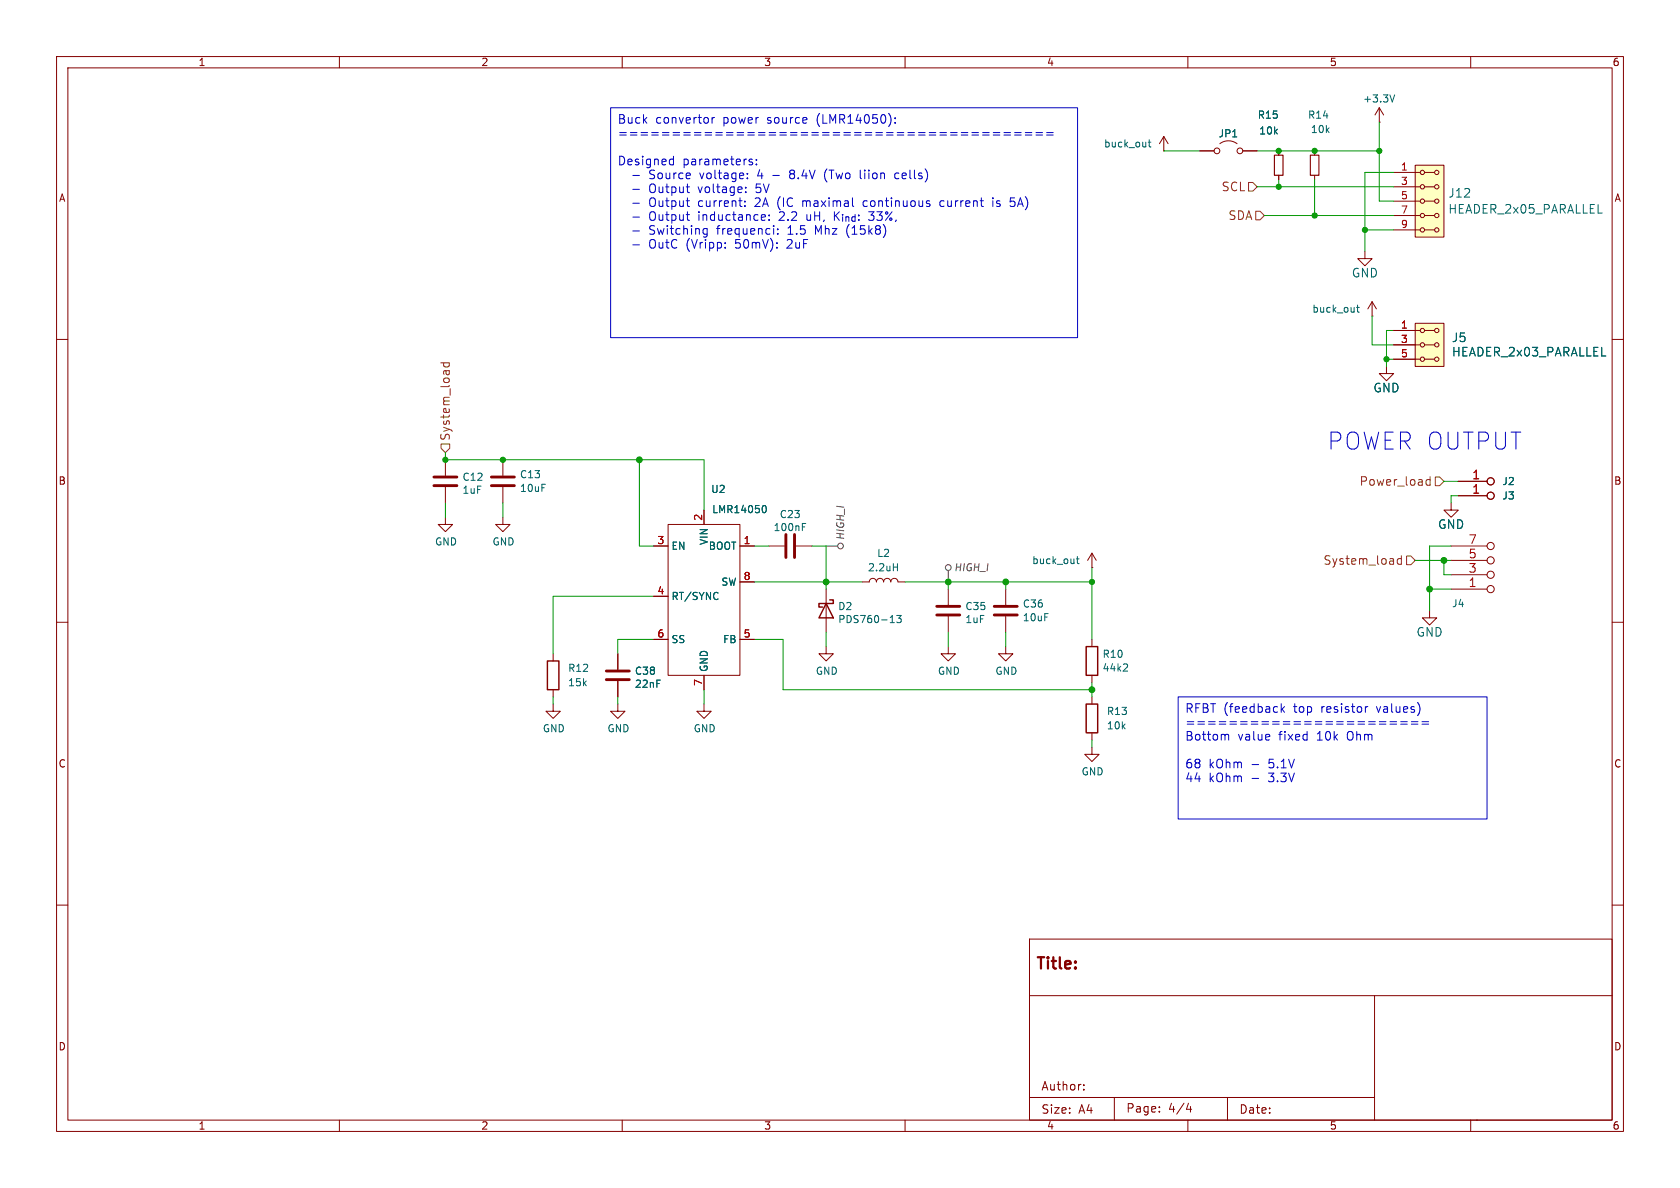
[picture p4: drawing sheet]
<svg xmlns="http://www.w3.org/2000/svg" width="297mm" height="210mm" viewBox="0 0 297 210" stroke-linecap="round" stroke-linejoin="round" font-family="sans-serif">
<g fill="none" stroke="#840000" stroke-width=".18">
<path d="M10 10h277v190h-277zM12 12h273v186h-273zM60 10v2M110 10v2M160 10v2M210 10v2M243.8 19.1l-.7 1.2M243.8 19.1v2.5M243.8 19.1l.8 1.2M260 10v2M212.1 26.7h2.5M215.6 25.4a2.54 2.54 0 0 1 3.1 0"/>
<path d="M219.7 26.7h2.5M232.4 26.7v.7M232.4 31v.8M243.8 21.6h.1M10 60h2M285 60h2M245.1 64.8v1.2h1.3l-1.3 1.3-1.3-1.3h1.3M135.9 96.5h2.8M140.7 96.5h2.8M10 110h2M146 114.3v1.3h1.3l-1.3 1.2-1.2-1.2h1.2M177.8 114.3v1.3h1.3l-1.3 1.2-1.3-1.2h1.3"/>
<path d="M177.8 104.1v2.8M177.8 109v2.8M193 113v1.3M193 119.4v1.3M252.7 108v1.2h-1.2l1.2 1.3 1.3-1.3h-1.3M285 110h2M97.8 124.5v1.2h1.3l-1.3 1.3-1.3-1.3h1.3M109.2 124.5v1.2h1.3l-1.3 1.3-1.3-1.3h1.3M10 160h2M285 160h2M182 166h103v32h-103zM182 176h103"/>
<path d="M243 176v22M60 198v2M110 198v2M160 198v2M182 194h61M191.6 192.6v.1M191.6 191.8v.1M197 194v4M205 196.5v.1M205 195.7v.1M210 198v2M210.1 195l-.4 1.1h1"/>
<path d="M210.5 195.6v1M217 194v4M260 198v2M261 198h.1"/>
<circle cx="215.1" cy="26.7" r=".51"/>
<circle cx="219.2" cy="26.7" r=".51"/>
</g>
<path d="M138.9 94.5v4.1M140.5 94.5v4.1M175.8 108.7h4M175.8 107.2h4" fill="none" stroke="#840000" stroke-width=".51"/>
<path d="M192 114.3h2.1v5.1h-2.1z" fill="none" stroke="#840000" stroke-width=".25"/>
<path d="M246.6 16.8l-.5 1.2M141.8 93.1h.5M141.8 92.5h.7M199.1 117.4l.2 .2v.3l-.7 .7h.7" fill="none" stroke="#006464" stroke-width=".18"/>
<path d="M231.6 27.4h1.6v3.6h-1.6z" fill="none" stroke="#840000" stroke-width=".2"/>
<path d="M250.2 57.2h5.1v7.6h-5.1z" fill="#ffffc2"/>
<g fill="none" stroke="#840000" stroke-width=".18">
<path d="M241.3 44.5v1.2h1.3l-1.3 1.3-1.3-1.3h1.3M242.6 55.9h.1M242.6 53.3l-.8 1.3M242.6 53.3v2.6M242.6 53.3l.7 1.3M246.4 58.4h4.7M250.2 57.2h5.1v7.6h-5.1zM251.8 58.4h1.8M246.4 63.5h4.7M246.4 61h4.7M251.8 63.5h1.8M251.8 61h1.8"/>
<path d="M115.6 96.5h2.5M118.1 92.7h12.7v26.7h-12.7zM124.5 90.2v2.5M130.8 96.5h2.5M115.6 105.4h2.5M115.6 113h2.5M124.5 119.4v2.5M130.8 113h2.5M130.8 102.9h2.5"/>
<circle cx="251.5" cy="58.4" r=".38"/>
<circle cx="254" cy="58.4" r=".38"/>
<circle cx="251.5" cy="63.5" r=".38"/>
<circle cx="251.5" cy="61" r=".38"/>
<circle cx="254" cy="61" r=".38"/>
<circle cx="254" cy="63.5" r=".38"/>
</g>
<path d="M239.8 54.3h.5M240 53.9v1.1l.3 .2M283.2 62.9h.7M134.9 89.4h.1a.68 .68 0 0 1 .5 .6 .68 .68 0 0 1-.5 .6h-.1M126.9 104.8h.1M126.9 105.9h.1" fill="none" stroke="#006464" stroke-width=".18"/>
<path d="M250.2 29.2h5.1v12.7h-5.1z" fill="#ffffc2"/>
<g fill="none" stroke="#840000" stroke-width=".18">
<path d="M205.7 26.7h.1M205.7 24.1l-.7 1.3M205.7 24.1v2.6M205.7 24.1l.8 1.3M212.1 26.7h2.5M219.7 26.7h2.5M226.1 26.7v.7M226.1 31v.8M246.4 38.1h4.7M246.4 35.6h4.7M246.4 33h4.7M246.4 30.5h4.7"/>
<path d="M250.2 29.2h5.1v12.7h-5.1zM251.8 38.1h1.8M251.8 35.6h1.8M251.8 33h1.8M251.8 30.5h1.8M246.4 40.6h4.7M246.4 58.4h3.8M251.8 40.6h1.8M246.4 61h3.8M246.4 63.5h3.8M78.7 91.4v1.3h1.3l-1.3 1.3-1.2-1.3h1.2M78.7 81.3v2.8"/>
<path d="M78.7 86.1v2.8M88.9 91.4v1.3h1.3l-1.3 1.3-1.3-1.3h1.3M88.9 81.3v2.8M88.9 86.1v2.8M115.6 96.5h2.5M124.5 90.2v2.5M130.8 96.5h2.5M193 97.8v2.5M193 97.8l-.7 1.3M193 97.8l.8 1.3M256.5 88.9v1.3h-1.2l1.2 1.2 1.3-1.2h-1.3M256.5 99.1h6.4"/>
<path d="M256.5 96.5h6.4M257.8 87.6h5.1M257.8 85.1h5.1M97.8 115.6v1.2M109.2 115.6v2.8M115.6 105.4h2.5M115.6 113h2.5M124.5 119.4v2.5M130.8 102.9h2.5M130.8 113h2.5M146 104.1v7.7M152.4 102.9h1.3a.64 .64 0 0 1 .6-.7 .64 .64 0 0 1 .6 .7 .64 .64 0 0 1 .7-.7 .64 .64 0 0 1 .6 .7 .64 .64 0 0 1 .6-.7 .64 .64 0 0 1 .7 .7 .64 .64 0 0 1 .6-.7 .64 .64 0 0 1 .6 .7h1.3"/>
<path d="M167.6 114.3v1.3h1.3l-1.3 1.2-1.2-1.2h1.2M167.6 104.1v2.8M167.6 109v2.8M193 100.3h.1M256.5 104.1h6.4M256.5 101.6h6.4M97.8 121.9v1.3M109.2 120.4v2.8M124.5 124.5v1.2h1.2l-1.2 1.3-1.3-1.3h1.3M193 132.1v1.3h1.3l-1.3 1.2-1.2-1.2h1.2M193 123.2v1.3M193 129.5v1.3"/>
<circle cx="251.5" cy="35.6" r=".38"/>
<circle cx="251.5" cy="33" r=".38"/>
<circle cx="251.5" cy="38.1" r=".38"/>
<circle cx="251.5" cy="30.5" r=".38"/>
<circle cx="254" cy="38.1" r=".38"/>
<circle cx="254" cy="33" r=".38"/>
<circle cx="254" cy="30.5" r=".38"/>
<circle cx="254" cy="35.6" r=".38"/>
<circle cx="251.5" cy="40.6" r=".38"/>
<circle cx="254" cy="40.6" r=".38"/>
<circle cx="263.5" cy="85.1" r=".63"/>
<circle cx="263.5" cy="96.5" r=".63"/>
<circle cx="263.5" cy="87.6" r=".63"/>
<circle cx="263.5" cy="99.1" r=".63"/>
<circle cx="263.5" cy="104.1" r=".63"/>
<circle cx="263.5" cy="101.6" r=".63"/>
</g>
<g fill="none" stroke="#006464" stroke-width=".18">
<path d="M203 25.1h.5M203.2 24.7v1.1l.3 .2M282.5 37.7h.8M283.2 62.9h.7M134.9 89.4h.1a.68 .68 0 0 1 .5 .6 .68 .68 0 0 1-.5 .6h-.1M158.7 99.6v1.3M190.3 98.8h.5M190.5 98.4v1.1l.3 .1M126.9 104.8h.1M126.9 105.9h.1M157.4 110.1h.7M157.9 100.2h.8"/>
<path d="M158.5 108.8h.8l-.4 .5 .4 .1v.5l-.2 .2-.6-.2"/>
</g>
<path d="M96.8 116.8h2v5.1h-2zM146 106.7l1.3 2.5h-2.5zM146.7 106h.6v.7h-2.5v.6h.6M192 124.5h2.1v5h-2.1z" fill="none" stroke="#840000" stroke-width=".25"/>
<path d="M76.7 85.9h4.1M76.7 84.3h4.1M86.9 85.9h4M86.9 84.3h4M107.2 118.6h4.1M165.6 108.7h4.1M165.6 107.2h4.1M107.2 120.1h4.1" fill="none" stroke="#840000" stroke-width=".51"/>
<path d="M225.3 27.4h1.5v3.6h-1.5z" fill="none" stroke="#840000" stroke-width=".2"/>
<g fill="none" stroke="#484848" stroke-width=".18">
<path d="M146 96.5h2.1M167.6 100.8v2.1"/>
<circle cx="148.6" cy="96.5" r=".51"/>
<circle cx="167.6" cy="100.3" r=".51"/>
</g>
<path d="M220.7 32.3h.8l.7 .7-.7 .8h-.8zM222 37.3h.8l.7 .8-.7 .8h-.8zM77.9 64.1h1.5M78 78.5h1.5v.7l-.8 .8-.7-.8zM78.5 64.1l-.1 .5 .3 .3h.4l.3-.2v-.6M247.7 98.2v1.6M247.7 98.8l-.4-.1-.3 .3v.5l.2 .2h.5M248.7 98.3h.7l.8 .8-.8 .7h-.7zM252.1 85.5l.3 .3 .4-.1M252.8 84.3v1.5M252.8 84.8h-.4l-.3 .3M253.7 84.3h.8l.8 .8-.8 .8h-.8z" fill="none" stroke="#725600" stroke-width=".18"/>
<g fill="none" stroke="#0000c2" stroke-width=".18">
<path d="M107.9 19.1h82.6v40.6h-82.6zM111.9 31h1.1M118.6 28.1l.5 .1M119.1 27.6v1.5M119.1 29.1h-.5M125.9 20.8v1M126.3 20.8h-.3l-.1 .3M131.6 35.6l.1 .1M131.7 36.4v.1M131.7 35.6v.1zM131.8 33.2v.1M131.8 33.9v.1"/>
<path d="M131.8 33.1v.2M131.9 33.2l-.1 .1M132.1 31.5v.1M132.1 30.7v.1M132.5 28.6l.5 .1 .1 .2-.2 .2h-.5M132.5 28.2h.5M133.7 29v.1M133.7 28.2v.1M135.2 38.9l-.1 .1M135.2 38l.1 .3-.7 .1M136 38v.2M136 38.8v.2"/>
<path d="M136.6 31h1.2M139.7 30.2v.4M139.7 30.9v.6M146 30.1l-.2 .8 .2 1M147.5 37.4v1.6M148.4 37.4l-.9 .9M152.1 30.1v1.3l.2 .2M152.9 35.5l-.3 .3v.4l.3 .3M158.3 21.6v.2M158.3 20.8v.2M158.8 30.6h-.3l-.3 .3 .1 .6 .5 .1M160.5 23.4h1.2"/>
<path d="M160.5 23.9h1.2M162.4 23.4h1.2M162.4 23.9h1.2M164.3 23.4h1.1M164.3 23.9h1.1M164.3 36.1v.3M166.2 23.4h1.1M166.2 23.9h1.1M166.7 35.5h-.2l-.3 .3v.6l.5 .1M168 23.4h1.2M168 23.9h1.2M169.9 23.4h1.2"/>
<path d="M169.9 23.9h1.2M171.8 23.4h1.2M171.8 23.9h1.2M173.7 23.4h1.2M173.7 23.9h1.2M175.5 35v.1M175.5 35.5v1M175.6 23.4h1.2M175.6 23.9h1.2M177.5 23.4h1.1M177.5 23.9h1.1M178.6 36.4h.7"/>
<path d="M178.6 35h.8M178.6 35.6h.7M179.4 23.4h1.1M179.4 23.9h1.1M181.3 23.4h1.1M181.3 23.9h1.1M183.1 23.4h1.2M183.1 23.9h1.2M185 23.4h1.2M185 23.9h1.2M124.6 40.4l.4 .1M125 40.4v1.2l-.1 .2-.4 .1"/>
<path d="M125 41.3l-.4 .1M137.5 41.3v.1M137.5 40.5v.1M149.8 40.3v1M208.3 123.2h54.6v21.6h-54.6zM216.6 129.9h.5l.1 .9M221.4 135.2h1.1M221.4 137.6h1.1M226.5 124.4v1.5M226.7 125.3l.4 .6M227.1 124.9l-.6 .6M238.2 127.6h1.2"/>
<path d="M238.2 128h1.2M240.1 127.6h1.1M240.1 128h1.1M241.8 124.9l-.3 .1-.1 .2M242 127.6h1.1M242 128h1.1M243.9 127.6h1.1M243.9 128h1.1M245.7 127.6h1.2M245.7 128h1.2M247.6 127.6h1.2M247.6 128h1.2"/>
<path d="M249.5 127.6h1.2M249.5 128h1.2M251.4 127.6h1.2M251.4 128h1.2"/>
</g>
<g fill="none" stroke="#009600" stroke-width=".18">
<path d="M205.7 26.7h6.4M222.2 26.7h21.6M222.2 33h24.2M223.5 38.1h22.9M226.1 31.8v1.2M232.4 31.8v6.3M243.8 21.6v14h2.6M246.4 30.5h-5.1v14M241.3 40.6h5.1M242.6 55.9v5.1h3.8M246.4 58.4h-1.3v6.4M245.1 63.5h1.3"/>
<path d="M78.7 80v1.3h45.8v8.9M78.7 88.9v2.5M88.9 88.9v2.5M113 81.3v15.2h2.6M133.3 96.5h2.6M143.5 96.5h2.5v7.6M250.2 99.1h6.3M255.3 85.1h2.5M255.3 99.1v2.5h1.2M256.5 96.5h-3.8v11.5M257.8 87.6h-1.3v1.3M115.6 113h-6.4v2.6"/>
<path d="M115.6 105.4h-17.8v10.2M133.3 113h5.1v8.9h54.6M133.3 102.9h19.1M146 111.8v2.5M160 102.9h33M167.6 102.9v1.2M167.6 111.8v2.5M177.8 102.9v1.2M177.8 111.8v2.5M193 100.3v12.7M252.7 104.1h3.8M97.8 123.2v1.3"/>
<path d="M109.2 123.2v1.3M124.5 121.9v2.6M193 120.7v2.5M193 130.8v1.3"/>
</g>
<g fill="#009600" stroke="#009600" stroke-width=".18">
<circle cx="193" cy="121.9" r=".51"/>
<circle cx="167.6" cy="102.9" r=".51"/>
<circle cx="177.8" cy="102.9" r=".51"/>
<circle cx="193" cy="102.9" r=".46"/>
<circle cx="146.1" cy="102.9" r=".51"/>
<circle cx="232.4" cy="38.1" r=".46"/>
<circle cx="232.4" cy="26.7" r=".46"/>
<circle cx="241.3" cy="40.6" r=".46"/>
<circle cx="243.8" cy="26.7" r=".46"/>
<circle cx="226.1" cy="26.7" r=".46"/>
<circle cx="226.1" cy="33" r=".46"/>
<circle cx="245.1" cy="63.5" r=".46"/>
<circle cx="252.7" cy="104.1" r=".51"/>
<circle cx="255.3" cy="99.1" r=".51"/>
<circle cx="78.7" cy="81.3" r=".46"/>
<circle cx="113" cy="81.3" r=".51"/>
<circle cx="88.9" cy="81.3" r=".46"/>
</g>
<text font-size="4.2" fill="#0000c2" x="234.8" y="79.8">POWER OUTPUT</text>
<text font-size="2.8" fill="#840000" x="183" y="171.9">Title:</text>
<g font-size="2.1" fill="#0000c2">
<text x="109.1" y="22.2">Buck</text>
<text x="115.8" y="22.2">convertor</text>
<text x="127.8" y="22.2">power</text>
<text x="135.7" y="22.2">source</text>
<text x="144.6" y="22.2">(LMR14050):</text>
<text x="109.1" y="24.6">=========================================</text>
<text x="109.1" y="29.5">Designed</text>
<text x="120.6" y="29.5">parameters:</text>
<text x="111.7" y="34.4">-</text>
<text x="114.9" y="32">Source</text>
<text x="114.9" y="34.4">Output</text>
<text x="123.7" y="34.4">voltage:</text>
<text x="124" y="32">voltage:</text>
<text x="134" y="34.4">5V</text>
<text x="134.3" y="32">4</text>
<text x="140.3" y="32">8.4V</text>
<text x="146.5" y="32">(Two</text>
<text x="153" y="32">liion</text>
<text x="159.3" y="32">cells)</text>
<text x="111.7" y="36.9">-</text>
<text x="111.7" y="39.3">-</text>
<text x="111.7" y="41.8">-</text>
<text x="114.9" y="36.9">Output</text>
<text x="114.9" y="39.3">Output</text>
<text x="114.9" y="41.8">Switching</text>
<text x="123.7" y="36.9">current:</text>
<text x="123.7" y="39.3">inductance:</text>
<text x="127" y="41.8">frequenci:</text>
<text x="133.9" y="36.9">2A (IC</text>
<text x="138.2" y="39.3">2.2</text>
<text x="139.7" y="41.8">1.5</text>
<text x="142.5" y="36.9">maximal</text>
<text x="143.1" y="39.3">uH,</text>
<text x="144.6" y="41.8">Mhz</text>
<text x="148.1" y="39.3">K_{ind}:</text>
<text x="150.3" y="41.8">(15k8)</text>
<text x="153.4" y="36.9">continuous</text>
<text x="154.5" y="39.3">33%,</text>
<text x="167.1" y="36.9">current</text>
<text x="176.6" y="36.9">is</text>
<text x="179.9" y="36.9">5A)</text>
<text x="111.7" y="44.3">-</text>
<text x="114.9" y="44.3">OutC</text>
<text x="121.6" y="44.3">(Vripp:</text>
<text x="130.4" y="44.3">50mV):</text>
<text x="139.7" y="44.3">2uF</text>
<text x="209.4" y="126.3">RFBT (feedback</text>
<text x="209.4" y="128.8">=======================</text>
<text x="209.4" y="131.2">Bottom</text>
<text x="218.8" y="131.2">value</text>
<text x="226.1" y="131.2">fixed</text>
<text x="228.7" y="126.3">top</text>
<text x="233" y="131.2">10k</text>
<text x="233.7" y="126.3">resistor</text>
<text x="238.4" y="131.2">Ohm</text>
<text x="243.6" y="126.3">values)</text>
<text x="209.4" y="136.1">68</text>
<text x="213.6" y="136.1">kOhm</text>
<text x="224.4" y="136.1">5.1V</text>
<text x="209.4" y="138.6">44</text>
<text x="213.6" y="138.6">kOhm</text>
<text x="224.4" y="138.6">3.3V</text>
</g>
<g font-size="2.1" fill="#725600">
<text x="215.9" y="34">SCL</text>
<text x="217.1" y="39.1">SDA</text>
<text x="79.7" y="78" transform="rotate(-90 79.7 78)">System_load</text>
<text x="240.3" y="86.1">Power_load</text>
<text x="233.9" y="100.1">System_load</text>
</g>
<g font-size="2.1" fill="#006464">
<text x="256" y="35.1">J12</text>
<text x="256" y="38">HEADER_2x05_PARALLEL</text>
<text x="238.9" y="49.3">GND</text>
<text x="256.6" y="60.7">J5</text>
<text x="256.6" y="63.2">HEADER_2x03_PARALLEL</text>
<text x="242.7" y="69.6">GND</text>
<text x="254.1" y="93.7">GND</text>
<text x="250.3" y="112.8">GND</text>
</g>
<g font-size="2.1" fill="#a90000">
<text x="260.2" y="87.4">1</text>
<text x="260.2" y="84.8">1</text>
<text x="259.5" y="101.3">3</text>
<text x="259.5" y="98.8">5</text>
<text x="259.5" y="96.3">7</text>
<text x="259.5" y="103.9">1</text>
</g>
<g font-size="2.1" fill="#840000">
<text x="184" y="193">Author:</text>
<text x="184" y="197.1">Size:</text>
<text x="190.7" y="197.1">A4</text>
<text x="199" y="196.9">Page:</text>
<text x="206.5" y="196.9">4/4</text>
<text x="219" y="197.1">Date:</text>
</g>
<g font-size="1.8" fill="#840000">
<text x="35" y="11.9">1</text>
<text x="85" y="11.9">2</text>
<text x="135" y="11.9">3</text>
<text x="185" y="11.9">4</text>
<text x="235" y="11.9">5</text>
<text x="285" y="11.9">6</text>
<text x="10.3" y="35.9">A</text>
<text x="285.3" y="35.9">A</text>
<text x="10.3" y="85.9">B</text>
<text x="285.3" y="85.9">B</text>
<text x="10.3" y="135.9">C</text>
<text x="285.3" y="135.9">C</text>
<text x="10.3" y="185.9">D</text>
<text x="285.3" y="185.9">D</text>
<text x="35" y="199.9">1</text>
<text x="85" y="199.9">2</text>
<text x="135" y="199.9">3</text>
<text x="185" y="199.9">4</text>
<text x="235" y="199.9">5</text>
<text x="285" y="199.9">6</text>
</g>
<g font-size="1.8" fill="#006464">
<text x="222.3" y="21.2">R15</text>
<text x="222.5" y="24">10k</text>
<text x="231.1" y="21.2">R14</text>
<text x="231.7" y="23.7">10k</text>
<text x="240.9" y="18.3">+3.3V</text>
<text x="195.1" y="26.3">buck_out</text>
<text x="215.3" y="24.5">JP1</text>
<text x="231.9" y="55.5">buck_out</text>
<text x="81.7" y="85.2">C12</text>
<text x="81.7" y="87.5">1uF</text>
<text x="91.8" y="84.7">C13</text>
<text x="91.8" y="87.2">10uF</text>
<text x="125.6" y="87.3">U2</text>
<text x="265.5" y="88.5">J3</text>
<text x="265.5" y="86">J2</text>
<text x="125.8" y="90.9">LMR14050</text>
<text x="136.7" y="94.1">100nF</text>
<text x="137.8" y="91.8">C23</text>
<text x="76.8" y="96.6">GND</text>
<text x="87" y="96.6">GND</text>
<text x="118.6" y="97.4">EN</text>
<text x="125.2" y="97.4">BOOT</text>
<text x="125.3" y="96.4" transform="rotate(-90 125.3 96.4)">VIN</text>
<text x="153.4" y="101.2">2.2uH</text>
<text x="155" y="98.7">L2</text>
<text x="182.4" y="99.9">buck_out</text>
<text x="118.6" y="106.3">RT/SYNC</text>
<text x="127.4" y="103.7">SW</text>
<text x="180.7" y="107.6">C36</text>
<text x="256.6" y="107.5">J4</text>
<text x="118.6" y="113.9">SS</text>
<text x="127.7" y="113.9">FB</text>
<text x="148.1" y="108.1">D2</text>
<text x="148.1" y="110.4">PDS760-13</text>
<text x="170.6" y="108.1">C35</text>
<text x="170.6" y="110.4">1uF</text>
<text x="180.7" y="110">10uF</text>
<text x="100.3" y="119">R12</text>
<text x="112.2" y="119.5">C38</text>
<text x="125.3" y="118.9" transform="rotate(-90 125.3 118.9)">GND</text>
<text x="144.1" y="119.5">GND</text>
<text x="165.7" y="119.5">GND</text>
<text x="175.9" y="119.5">GND</text>
<text x="194.8" y="116.5">R10</text>
<text x="194.8" y="118.9">44k2</text>
<text x="100.3" y="121.5">15k</text>
<text x="112.2" y="121.8">22nF</text>
<text x="95.9" y="129.6">GND</text>
<text x="107.3" y="129.6">GND</text>
<text x="122.5" y="129.6">GND</text>
<text x="195.6" y="129.1">10k</text>
<text x="195.6" y="126.6">R13</text>
<text x="191.1" y="137.3">GND</text>
</g>
<g font-size="1.8" fill="#a90000">
<text x="247.6" y="30.2">1</text>
<text x="247.6" y="32.8">3</text>
<text x="247.6" y="35.3">5</text>
<text x="247.6" y="37.8">7</text>
<text x="247.6" y="40.4">9</text>
<text x="247.6" y="58.2">1</text>
<text x="247.6" y="60.7">3</text>
<text x="247.6" y="63.2">5</text>
<text x="124.2" y="92.1" transform="rotate(-90 124.2 92.1)">2</text>
<text x="116.1" y="96.3">3</text>
<text x="131.4" y="96.3">1</text>
<text x="116.1" y="105.2">4</text>
<text x="131.4" y="102.6">8</text>
<text x="116.1" y="112.8">6</text>
<text x="131.4" y="112.8">5</text>
<text x="124.2" y="121.4" transform="rotate(-90 124.2 121.4)">7</text>
</g>
<g font-size="1.8" fill="#484848">
<text x="149.5" y="95.6" transform="rotate(-90 149.5 95.6)">HIGH_I</text>
<text x="168.6" y="101.2">HIGH_I</text>
</g>
</svg>
